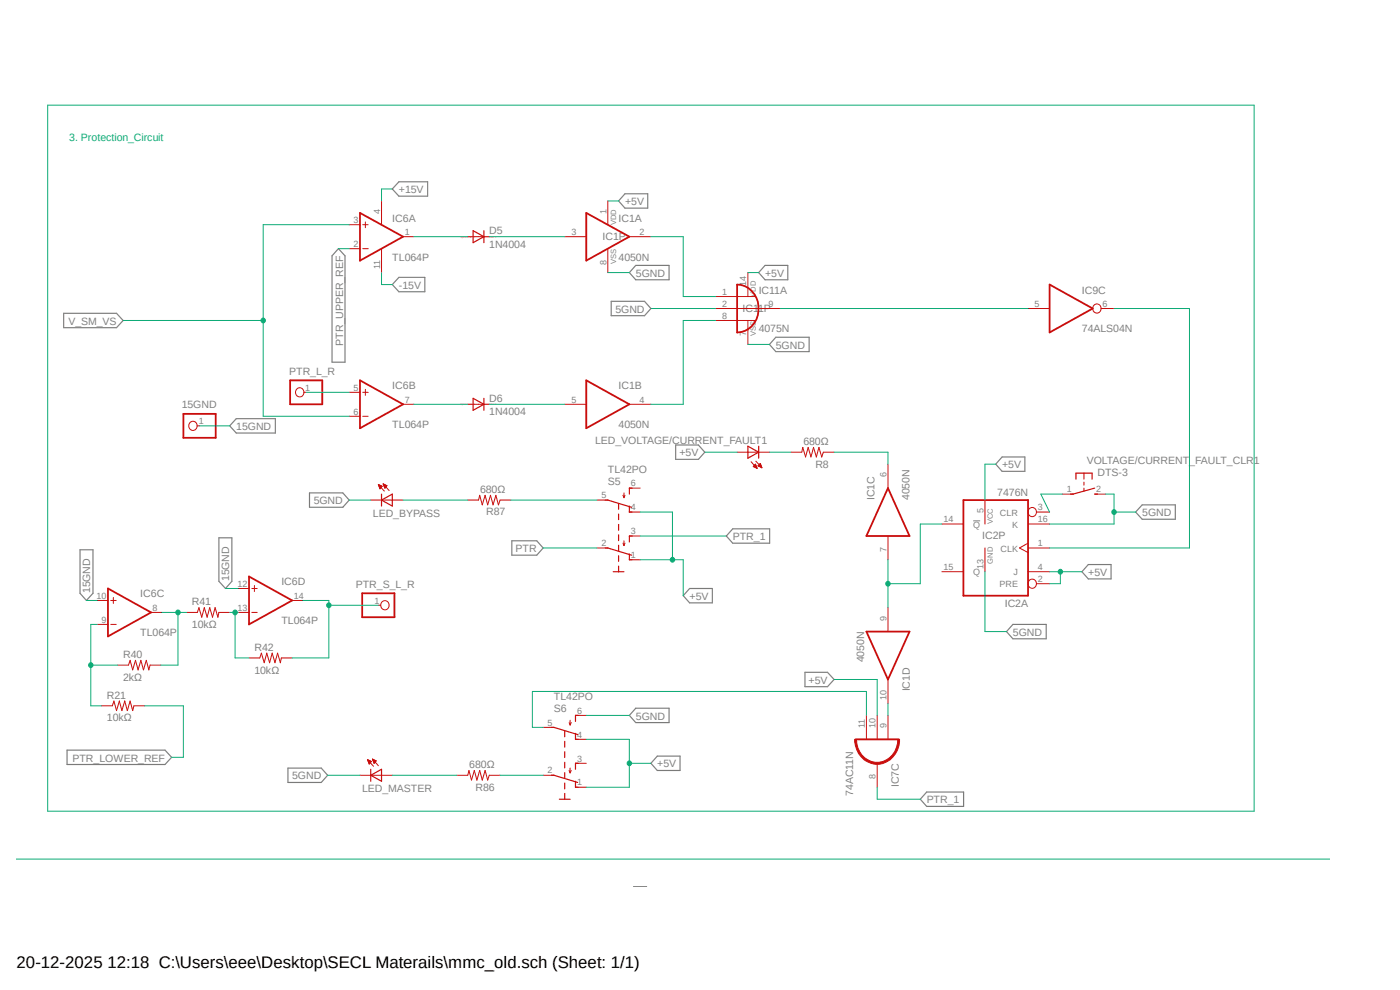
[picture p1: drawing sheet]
<svg xmlns="http://www.w3.org/2000/svg" width="297mm" height="210mm" viewBox="0 0 297 210" stroke-linecap="round" stroke-linejoin="round" font-family="sans-serif">
<path d="M3.5 16.8l278.6 171.2M282.1 16.8l-278.6 171.2" fill="none" stroke="#fff" stroke-width=".21"/>
<path d="M206.5 110.5h1.4" fill="none" stroke="#808080" stroke-width=".21"/>
<g fill="none" stroke="#808080" stroke-width=".25">
<path d="M84.6 38.6h6.1v3h-6.1l-1.4-1.5zM71.8 52.7l1.4 1.6v22.5h-2.8v-22.5zM84.6 58.8h5.5v3.1h-5.5l-1.4-1.5zM132.6 41.1h4.8v3.1h-4.8l-1.4-1.6zM134.9 56.3h7v3.1h-7l-1.4-1.6zM162.3 56.3h4.8v3.1h-4.8l-1.3-1.6zM13.5 66.5h11.2l1.4 1.5-1.4 1.5h-11.2zM129.7 63.9h7l1.4 1.5-1.4 1.6h-7zM164.6 71.5h7.1v3.1h-7.1l-1.4-1.5zM50.1 88.8h8.3v3.1h-8.3l-1.4-1.6zM143.3 94.4h4.9l1.3 1.5-1.3 1.6h-4.9zM212.6 96.9h4.8v3.1h-4.8l-1.4-1.5z"/>
<path d="M17 116.6h2.7v9.3l-1.4 1.5-1.3-1.5zM46.4 114.1h2.8v9.2l-1.4 1.5-1.4-1.5zM65.7 104.6h7l1.4 1.5-1.4 1.5h-7zM108.6 114.7h5.3l1.3 1.5-1.3 1.6h-5.3zM155.4 112.2h7.9v3h-7.9l-1.3-1.5zM230.9 119.8h4.8v3h-4.8l-1.4-1.5zM242.3 107.1h7v3.1h-7l-1.4-1.6zM146.3 124.8h4.8v3.1h-4.8l-1.4-1.5zM214.9 132.5h7.1v3h-7.1l-1.4-1.5zM14.2 159.1h20.8l1.4 1.6-1.4 1.5h-20.8zM134.9 150.2h7v3.1h-7l-1.4-1.5zM170.8 142.6h4.8l1.4 1.5-1.4 1.6h-4.8z"/>
<path d="M61.1 162.9h7.1l1.3 1.6-1.3 1.5h-7.1zM139.4 160.4h4.9v3h-4.9l-1.3-1.5zM196.6 168h7.8v3.1h-7.8l-1.4-1.6z"/>
</g>
<path d="M100.4 48.9l2.3 1.3-2.3 1.3zM102.7 48.9v2.6M100.4 84.5l2.3 1.3-2.3 1.2zM102.7 84.5v2.5M158.7 94.7l2.3 1.2-2.3 1.3zM161 94.7v2.5M228.3 101.6v-1.2h3.4v1.2M232.2 103.5l-4.5 1.3h-.6M232.2 104.8h.6" fill="none" stroke="#c90d0c" stroke-width=".25"/>
<g fill="none" stroke="#c90d0c" stroke-width=".21">
<path d="M99.2 50.2h4.6M218.1 65.4h4.6M233.6 65.4h2.7M99.2 85.8h4.6M156.4 95.9h6.8M159.3 98l1.3 1.4M159.9 99h.6M159.9 98.9h.5M159.9 98.8h.5M160 99.1h.5M160 98.8h.4M160.1 98.7h.3"/>
<path d="M160.1 98.6h.2M160.2 99.1h.3M160.2 98.5h.1M160.3 98.5l-.5 .5 .8 .4M160.3 98.5l.3 .9M160.4 97.8l1.2 1.4M160.4 99.2h.2M160.6 99.3h.1M160.8 98.8h.7M160.8 98.8l.8 .4M160.9 98.8h.6M161 98.9h.5"/>
<path d="M161 98.7h.4M161.1 98.6h.3M161.1 98.5h.3M161.2 99h.3M161.2 98.4h.1M161.3 98.3l-.5 .5M161.3 98.3l.3 .9M161.3 98.3v.1M161.3 99.1h.3M161.5 99.1h.1M167.8 95.9h2.3l.2-1 .6 2 .5-2 .6 2 .6-2 .6 2 .5-2 .6 2 .4-1h2.3M225.4 104.8h2.3"/>
<path d="M230 100.4v1.2M230 102.3v.6M230 103.5v.7M232.2 104.8h2.3"/>
<circle cx="232.7" cy="65.5" r=".93"/>
</g>
<path d="M222.7 60.4l9.1 5-9.1 5.1zM181.5 156.8h9.2" fill="none" stroke="#c90d0c" stroke-width=".38"/>
<path d="M181.3 156.8h.4a4.4 4.4 0 0 0 6.3 4.4 4.8 4.8 0 0 0 2.5-4.4h.3a4.8 4.8 0 0 1-2.3 4.6 4.8 4.8 0 0 1-5.2-.2 5.7 5.7 0 0 1-2-4.4z" fill-rule="evenodd" fill="#c90d0c"/>
<g fill="none" stroke="#c90d0c" stroke-width=".21">
<path d="M74.1 47.7h2.3M74.1 52.7h2.3M77 47.7h1.1M77 52.7h1.1M77.5 47.1v1.2M80.9 42.6v5.1M80.9 52.7v5.1M85.5 50.2h2.3M119.8 50.2h4.6M128.9 42.6v5.1M128.9 52.7v5.1M133.5 50.2h4.6"/>
<path d="M158.7 57.8v5.1M151.8 68h8.5M151.8 62.9h8.5M151.8 65.4h13.7M158.7 68v5.1M41.8 90.3h.5M64.5 83.2h.4M74.1 83.2h2.3M74.1 88.3h2.3M77 83.2h1.1M77 88.3h1.1M77.5 82.6v1.3"/>
<path d="M85.5 85.8h2.3M119.8 85.8h4.6M133.5 85.8h4.6M188.4 98.5v5M78.7 106.1h6.8M80.3 102.8l1.2 1.4M80.3 102.8l.8 .4M80.3 102.8l.3 .9M80.3 102.8h.1M80.3 103h.5M80.3 102.9h.3M80.4 103.1h.5"/>
<path d="M80.4 103.2h.7M80.5 103.3h.4M80.5 103.3h.5M80.5 103.4h.4M80.6 103.5h.2M80.6 103.7h.1M80.6 103.6h.1M81.1 103.2l-.5 .5M81.3 102.7l1.2 1.4M81.3 102.7l.8 .3-.4 .5M81.3 102.7l.4 .8M81.3 102.7h.1"/>
<path d="M81.4 102.8h.3M81.4 102.7h.1M81.4 102.9h.5M81.4 103.1h.6M81.4 103h.6M81.5 103.2h.5M81.5 103.3h.4M81.6 103.4h.1M81.6 103.3h.2M81.6 103.5h.1M99.2 106.1h2.3l.3-1 .5 2 .6-2 .6 2 .6-2 .5 2 .6-2 .5 2 .4-1h2.3M126.7 116.2h2.2"/>
<path d="M126.7 106.1h2.2M132.2 115.2l.2 .5M132.2 105.1l.2 .5M132.4 104.6v1M132.4 114.7v1M132.6 115.2l-.2 .5M132.6 105.1l-.2 .5M133.5 108.6h2.3M133.5 103.5h2.3M133.5 113.7h2.3M133.5 118.7h2.3M188.4 113.7v5"/>
<path d="M199.8 111.2h4.6M209 106.1v5.1M209 116.2v5.1M218.1 115.2l-1.8 1 1.8 1M218.1 116.2h4.6M218.1 111.2h4.6M219.9 108.6h2.8M20.6 127.4h2.3M20.6 132.5h2.3M23.5 127.4h1.1M23.5 132.5h1.1M24 126.7v1.3"/>
<path d="M32 129.9h2.3M39.6 129.9h2.3l.3-1 .6 2 .5-2 .6 2 .6-2 .6 2 .5-2 .6 2 .2-1h2.3M50.5 129.9h2.3M50.5 124.8h2.3M52.8 139.6h2.3l.4-1 .5 2 .6-2 .6 2 .5-2 .6 2 .6-2 .6 2 .2-1h2.3M53.4 129.9h1.2M53.4 124.8h1.2M54 124.2v1.3M62 127.4h2.3M80.3 128.4h.5M188.4 128.9v5.1M199.8 121.3h4.6"/>
<path d="M218.1 121.3h4.6M219.9 123.8h2.8M21.5 149.7h2.3l.4-1 .5 2 .6-2 .6 2 .6-2 .5 2 .6-2 .6 2 .2-1h2.3M25 141.1h2.3l.3-1 .6 2 .5-2 .6 2 .6-2 .5 2 .6-2 .6 2 .2-1h2.3M115.2 154.3h2.3M120.7 153.3l.2 .5M120.9 152.8v1M121.2 153.3l-.3 .5M122.1 151.8h2.3M122.1 156.8h2.3M181.3 156.8h.4a4.4 4.4 0 0 0 6.3 4.4 4.8 4.8 0 0 0 2.5-4.4h.3a4.8 4.8 0 0 1-2.3 4.6 4.8 4.8 0 0 1-5.2-.2 5.7 5.7 0 0 1-2-4.4zM183.8 151.8v5"/>
<path d="M186.1 151.8v5M188.4 144.1v5.1M188.4 151.8v5M76.4 164.5h6.8M78 161.2l1.2 1.4M78 161.2l.8 .3M78 161.2l.3 .9M78 161.2h.1M78.1 161.4h.4M78.1 161.3h.2M78.1 161.5h.6M78.1 161.5h.7"/>
<path d="M78.2 161.7h.4M78.2 161.6h.5M78.2 161.8h.4M78.3 161.9h.2M78.3 162.1h.1M78.3 162h.1M78.8 161.5l-.5 .6M79 161l1.3 1.4M79 161l.8 .4-.4 .5zM79 161.1h.1M79.1 161.2h.3M79.1 161.2h.1"/>
<path d="M79.1 161.3h.5M79.2 161.4h.6M79.2 161.5h.5M79.2 161.5h.6M79.2 161.6h.4M79.3 161.7h.2M79.3 161.9h.1M79.3 161.8h.2M96.9 164.5h2.3l.3-1.1 .5 2.1 .6-2.1 .6 2.1 .6-2.1 .5 2.1 .6-2.1 .6 2.1 .3-1h2.3M115.2 164.5h2.3M120.7 163.4l.2 .6M120.9 162.9v1.1"/>
<path d="M121.2 163.4l-.3 .6M122.1 161.9h2.3M122.1 167h2.3M186.1 161.9v5.1"/>
<circle cx="40.9" cy="90.4" r=".93"/>
<circle cx="63.5" cy="83.2" r=".93"/>
<circle cx="218.9" cy="108.6" r=".93"/>
<circle cx="81.6" cy="128.4" r=".93"/>
<circle cx="218.9" cy="123.8" r=".93"/>
</g>
<g fill="none" stroke="#c90d0c" stroke-width=".38">
<path d="M76.4 45.2l9.1 5-9.1 5.1zM124.4 45.2l9.1 5-9.1 5.1zM156.4 60.4a5.2 5.2 0 0 1 4.3 3.4 5.2 5.2 0 0 1-1.2 5.4 4.4 4.4 0 0 1-3.1 1.3zM38.9 87.8h6.9v5.1h-6.9zM61.6 80.7h6.8v5.1h-6.8zM76.4 80.7l9.1 5.1-9.1 5zM124.4 80.7l9.1 5.1-9.1 5zM188.4 103.5l4.6 10.2h-9.2zM204.4 106.1h13.7v20.3h-13.7zM22.9 124.8l9.1 5.1-9.1 5.1zM52.8 122.3l9.2 5.1-9.2 5.1zM76.8 125.9h6.9v5h-6.9z"/>
<path d="M183.8 134h9.2l-4.6 10.1z"/>
</g>
<g fill="none" stroke="#c90d0c" stroke-width=".25">
<path d="M80.9 104.8v2.6M80.9 106.1l2.3-1.3v2.6zM128.4 116.2h.5l5.1 1.6M128.4 106.1h.5l5.1 1.5M131.2 106.8v1.2M131.2 109.1v1.1M131.2 111.3v1.2M131.2 113.5v1.2M131.2 115.7v1.2M131.2 117.9v1.2M133.5 107.4v1.2h.6M133.5 117.5v1.2h.6"/>
<path d="M134.1 103.5h-.6v1.3M134.1 113.7h-.6v1.3M130.1 121.3h2.3M131.2 120.1v1.2M117 154.3h.5l5.1 1.5M119.8 155.1v1.2M119.8 157.3v1.2M119.8 159.5v1.2M122.1 155.6v1.2h.6M122.7 151.8h-.6v1.2M78.7 164.5l2.2-1.3v2.5zM78.7 163.2v2.5"/>
<path d="M117 164.5h.5l5.1 1.5M118.7 169.5h2.2M119.8 161.7v1.2M119.8 163.9v1.2M119.8 166.1v1.2M119.8 168.3v1.2M122.1 165.7v1.3h.6M122.7 161.9h-.6v1.3"/>
</g>
<path d="M128.9 57.8h4.6M138.1 65.4h13.7M158.7 73.1h4.5M234.5 104.8h1.8v6.4h-13.6M236.3 108.6h4.6M209 121.3v12.7h4.5" fill="none" stroke="#0dab76" stroke-width=".21"/>
<circle cx="236.3" cy="108.6" r=".49" fill="#0dab76"/>
<g fill="none" stroke="#0dab76" stroke-width=".21">
<path d="M74.1 106.1h4.6M222.7 121.3h2.3v2.5h-2.3M124.4 151.8h9.1M69.5 164.5h6.9"/>
<circle cx="236.3" cy="108.6" r=".49"/>
</g>
<circle cx="224.9" cy="121.3" r=".49" fill="#0dab76"/>
<g fill="none" stroke="#0dab76" stroke-width=".21">
<path d="M128.9 42.6h2.3M158.7 57.8h2.3M149.5 95.9h6.9M211.2 98.5h-2.2v7.6M135.8 108.6h6.9v10.1h-6.9M225 121.3h4.5"/>
<circle cx="224.9" cy="121.3" r=".49"/>
</g>
<circle cx="142.6" cy="118.7" r=".49" fill="#0dab76"/>
<g fill="none" stroke="#0dab76" stroke-width=".21">
<path d="M142.7 118.7h2.2v7.7M124.4 156.8h9.1v10.2h-9.1M133.5 161.9h4.6"/>
<circle cx="142.6" cy="118.7" r=".49"/>
</g>
<circle cx="133.5" cy="161.9" r=".49" fill="#0dab76"/>
<g fill="none" stroke="#0dab76" stroke-width=".21">
<path d="M87.8 50.2h11.4M103.8 50.2h16M138.1 50.2h6.8v12.7h6.9M151.8 68h-6.9v17.8h-6.8M236.3 65.4h16v50.8h-29.6M42.3 90.3h6.4M87.8 85.8h11.4M103.8 85.8h16M163.2 95.9h4.6M177 95.9h11.4v2.6M115.2 116.2h11.5M188.4 118.7v10.2"/>
<path d="M199.8 111.2h-4.6v12.6h-6.8M18.3 127.4h2.3M47.8 124.8h2.7M177 144.1h9.1v7.7"/>
<circle cx="133.5" cy="161.9" r=".49"/>
</g>
<circle cx="188.4" cy="123.8" r=".49" fill="#0dab76"/>
<g fill="none" stroke="#0dab76" stroke-width=".21">
<path d="M10.1 22.3h256v149.8h-256zM74.1 47.7h-18.3v40.6h18.3M26.1 68h29.7M225.4 104.8h-4.6l1.9 3.8M3.5 182.2h278.7"/>
<circle cx="188.4" cy="123.8" r=".49"/>
</g>
<circle cx="55.8" cy="68" r=".49" fill="#0dab76"/>
<g fill="none" stroke="#0dab76" stroke-width=".21">
<path d="M71.8 52.7h2.3M80.9 57.8v2.6h2.3M83.2 40.1h-2.3v2.5M165.5 65.4h52.6M64.9 83.2h9.2M85.5 106.1h13.7M108.4 106.1h18.3M135.8 113.7h18.3M20.6 132.5h-1.3v17.2h2.2M19.3 141.1h5.7M30.7 149.7h8.2v11h-2.5M183.8 151.8v-5.1h-70.9v7.6h2.3"/>
<path d="M188.4 149.2v2.6M83.2 164.5h13.7M106.1 164.5h9.1M186.1 167v2.5h9.1"/>
<circle cx="55.8" cy="68" r=".49"/>
</g>
<circle cx="19.2" cy="141.1" r=".49" fill="#0dab76"/>
<g fill="none" stroke="#0dab76" stroke-width=".21">
<path d="M34.3 129.9h5.3M37.8 129.9v11.2h-3.7"/>
<circle cx="19.2" cy="141.1" r=".49"/>
</g>
<circle cx="37.7" cy="129.9" r=".49" fill="#0dab76"/>
<g fill="none" stroke="#0dab76" stroke-width=".21">
<path d="M48.7 129.9h1.8M49.9 129.9v9.7h2.9"/>
<circle cx="37.7" cy="129.9" r=".49"/>
</g>
<circle cx="49.8" cy="129.9" r=".49" fill="#0dab76"/>
<g fill="none" stroke="#0dab76" stroke-width=".21">
<path d="M64.3 127.4h5.5v12.2h-7.8M69.8 128.4h10.5"/>
<circle cx="49.8" cy="129.9" r=".49"/>
</g>
<circle cx="69.7" cy="128.4" r=".49" fill="#0dab76"/>
<circle cx="69.7" cy="128.4" r=".49" fill="none" stroke="#0dab76" stroke-width=".21"/>
<text font-size="3.6" x="3.5" y="205.4">20-12-2025 12:18 C:\Users\eee\Desktop\SECL Materails\mmc_old.sch (Sheet: 1/1)</text>
<text font-size="2.2" fill="#0dab76" x="14.7" y="29.9">3. Protection_Circuit</text>
<g font-size="2.2" fill="#808080">
<text x="84.6" y="41">+15V</text>
<text x="83.2" y="47.1">IC6A</text>
<text x="131.2" y="47.1">IC1A</text>
<text x="132.6" y="43.5">+5V</text>
<text x="103.8" y="52.5">1N4004</text>
<text x="103.8" y="49.7">D5</text>
<text x="127.8" y="50.8">IC1P</text>
<text x="83.2" y="55.3">TL064P</text>
<text x="131.2" y="55.3">4050N</text>
<text x="134.9" y="58.7">5GND</text>
<text x="162.3" y="58.7">+5V</text>
<text x="84.6" y="61.3">-15V</text>
<text x="161" y="62.3">IC11A</text>
<text x="229.5" y="62.3">IC9C</text>
<text x="14.5" y="68.9">V_SM_VS</text>
<text x="130.6" y="66.3">5GND</text>
<text x="157.5" y="66.1">IC11P</text>
<text x="161" y="70.5">4075N</text>
<text x="229.5" y="70.5">74ALS04N</text>
<text x="72.8" y="73.3" transform="rotate(-90 72.8 73.3)">PTR_UPPER_REF</text>
<text x="164.6" y="74">5GND</text>
<text x="61.3" y="79.5">PTR_L_R</text>
<text x="83.2" y="82.6">IC6B</text>
<text x="131.2" y="82.6">IC1B</text>
<text x="38.6" y="86.7">15GND</text>
<text x="103.8" y="88.1">1N4004</text>
<text x="103.8" y="85.3">D6</text>
<text x="50.1" y="91.2">15GND</text>
<text x="83.2" y="90.8">TL064P</text>
<text x="126.2" y="94.1">LED_VOLTAGE/CURRENT_FAULT1</text>
<text x="131.2" y="90.8">4050N</text>
<text x="170.4" y="94.4">680Ω</text>
<text x="128.9" y="100.2">TL42PO</text>
<text x="144.1" y="96.8">+5V</text>
<text x="173" y="99.2">R8</text>
<text x="212.6" y="99.4">+5V</text>
<text x="230.5" y="98.5">VOLTAGE/CURRENT_FAULT_CLR1</text>
<text x="232.8" y="101">DTS-3</text>
<text x="66.5" y="107">5GND</text>
<text x="101.9" y="104.6">680Ω</text>
<text x="128.9" y="102.8">S5</text>
<text x="185.5" y="106.1" transform="rotate(-90 185.5 106.1)">IC1C</text>
<text x="193" y="106.1" transform="rotate(-90 193 106.1)">4050N</text>
<text x="211.6" y="105.3">7476N</text>
<text x="79.1" y="109.6">LED_BYPASS</text>
<text x="103.2" y="109.3">R87</text>
<text x="242.3" y="109.5">5GND</text>
<text x="109.4" y="117.1">PTR</text>
<text x="155.4" y="114.6">PTR_1</text>
<text x="208.4" y="114.3">IC2P</text>
<text x="19.1" y="125.9" transform="rotate(-90 19.1 125.9)">15GND</text>
<text x="48.6" y="123.3" transform="rotate(-90 48.6 123.3)">15GND</text>
<text x="59.7" y="124.2">IC6D</text>
<text x="75.5" y="124.7">PTR_S_L_R</text>
<text x="230.9" y="122.2">+5V</text>
<text x="29.8" y="126.7">IC6C</text>
<text x="40.7" y="128.4">R41</text>
<text x="146.3" y="127.3">+5V</text>
<text x="213.1" y="128.8">IC2A</text>
<text x="29.8" y="135">TL064P</text>
<text x="40.7" y="133.2">10kΩ</text>
<text x="59.7" y="132.5">TL064P</text>
<text x="214.9" y="134.9">5GND</text>
<text x="26.1" y="139.6">R40</text>
<text x="54" y="142.9">10kΩ</text>
<text x="54" y="138.1">R42</text>
<text x="183.3" y="140.5" transform="rotate(-90 183.3 140.5)">4050N</text>
<text x="22.7" y="148.3">R21</text>
<text x="26.1" y="144.4">2kΩ</text>
<text x="117.5" y="148.5">TL42PO</text>
<text x="171.5" y="145">+5V</text>
<text x="193" y="146.7" transform="rotate(-90 193 146.7)">IC1D</text>
<text x="22.7" y="153">10kΩ</text>
<text x="117.5" y="151">S6</text>
<text x="134.9" y="152.7">5GND</text>
<text x="15.4" y="161.5">PTR_LOWER_REF</text>
<text x="62" y="165.4">5GND</text>
<text x="99.6" y="162.9">680Ω</text>
<text x="100.9" y="167.7">R86</text>
<text x="139.4" y="162.8">+5V</text>
<text x="190.7" y="167" transform="rotate(-90 190.7 167)">IC7C</text>
<text x="76.8" y="168">LED_MASTER</text>
<text x="181" y="168.8" transform="rotate(-90 181 168.8)">74AC11N</text>
<text x="196.6" y="170.4">PTR_1</text>
</g>
<g font-size="1.9" fill="#808080">
<text x="75" y="47.3">3</text>
<text x="80.6" y="45.3" transform="rotate(-90 80.6 45.3)">4</text>
<text x="128.7" y="45.3" transform="rotate(-90 128.7 45.3)">1</text>
<text x="75" y="52.4">2</text>
<text x="85.9" y="49.9">1</text>
<text x="121.2" y="49.9">3</text>
<text x="135.6" y="49.9">2</text>
<text x="80.6" y="57.1" transform="rotate(-90 80.6 57.1)">11</text>
<text x="128.7" y="56.2" transform="rotate(-90 128.7 56.2)">8</text>
<text x="153.2" y="62.6">1</text>
<text x="153.2" y="65.1">2</text>
<text x="158.3" y="60.6" transform="rotate(-90 158.3 60.6)">14</text>
<text x="163.1" y="65.1">9</text>
<text x="219.5" y="65.1">5</text>
<text x="233.9" y="65.1">6</text>
<text x="153.2" y="67.6">8</text>
<text x="158.3" y="71.4" transform="rotate(-90 158.3 71.4)">7</text>
<text x="64.8" y="82.9">1</text>
<text x="75" y="82.9">5</text>
<text x="75" y="88">6</text>
<text x="85.9" y="85.4">7</text>
<text x="121.2" y="85.4">5</text>
<text x="135.6" y="85.4">4</text>
<text x="42.2" y="90">1</text>
<text x="188" y="101.2" transform="rotate(-90 188 101.2)">6</text>
<text x="127.6" y="105.7">5</text>
<text x="133.9" y="103.2">6</text>
<text x="226.3" y="104.4">1</text>
<text x="232.6" y="104.4">2</text>
<text x="133.9" y="113.3">3</text>
<text x="133.9" y="108.2">4</text>
<text x="200.2" y="110.8">14</text>
<text x="206.5" y="111.9">Q</text>
<text x="208.6" y="108.8" transform="rotate(-90 208.6 108.8)">5</text>
<text x="212.1" y="109.4">CLR</text>
<text x="214.7" y="111.9">K</text>
<text x="220.2" y="108.2">3</text>
<text x="220.2" y="110.8">16</text>
<text x="127.6" y="115.9">2</text>
<text x="133.9" y="118.4">1</text>
<text x="188" y="117.1" transform="rotate(-90 188 117.1)">7</text>
<text x="212.3" y="117">CLK</text>
<text x="220.2" y="115.9">1</text>
<text x="50.4" y="124.5">12</text>
<text x="200.2" y="120.9">15</text>
<text x="206.5" y="122">Q</text>
<text x="208.6" y="120.7" transform="rotate(-90 208.6 120.7)">13</text>
<text x="212" y="124.6">PRE</text>
<text x="215" y="122">J</text>
<text x="220.2" y="123.5">2</text>
<text x="220.2" y="120.9">4</text>
<text x="20.5" y="127">10</text>
<text x="32.4" y="129.6">8</text>
<text x="50.4" y="129.6">13</text>
<text x="62.3" y="127">14</text>
<text x="79.4" y="128.1">1</text>
<text x="188" y="131.7" transform="rotate(-90 188 131.7)">9</text>
<text x="21.5" y="132.1">9</text>
<text x="188" y="148.6" transform="rotate(-90 188 148.6)">10</text>
<text x="116.2" y="154">5</text>
<text x="122.4" y="151.4">6</text>
<text x="183.5" y="154.5" transform="rotate(-90 183.5 154.5)">11</text>
<text x="185.8" y="154.5" transform="rotate(-90 185.8 154.5)">10</text>
<text x="188" y="154.5" transform="rotate(-90 188 154.5)">9</text>
<text x="122.4" y="161.6">3</text>
<text x="122.4" y="156.5">4</text>
<text x="116.2" y="164.1">2</text>
<text x="122.4" y="166.6">1</text>
<text x="185.8" y="165.3" transform="rotate(-90 185.8 165.3)">8</text>
</g>
<g font-size="1.6" fill="#808080">
<text x="130.7" y="47.7" transform="rotate(-90 130.7 47.7)">VDD</text>
<text x="130.7" y="56.1" transform="rotate(-90 130.7 56.1)">VSS</text>
<text x="160.4" y="62.9" transform="rotate(-90 160.4 62.9)">VDD</text>
<text x="160.4" y="71.3" transform="rotate(-90 160.4 71.3)">VSS</text>
<text x="210.7" y="111.2" transform="rotate(-90 210.7 111.2)">VCC</text>
<text x="210.7" y="119.6" transform="rotate(-90 210.7 119.6)">GND</text>
</g>
<g font-size=".5" fill="#ffba08">
<text x="97.7" y="50.4">SpiceOrder 1</text>
<text x="102.3" y="50.4">SpiceOrder 2</text>
<text x="97.7" y="86">SpiceOrder 1</text>
<text x="102.3" y="86">SpiceOrder 2</text>
</g>
</svg>
